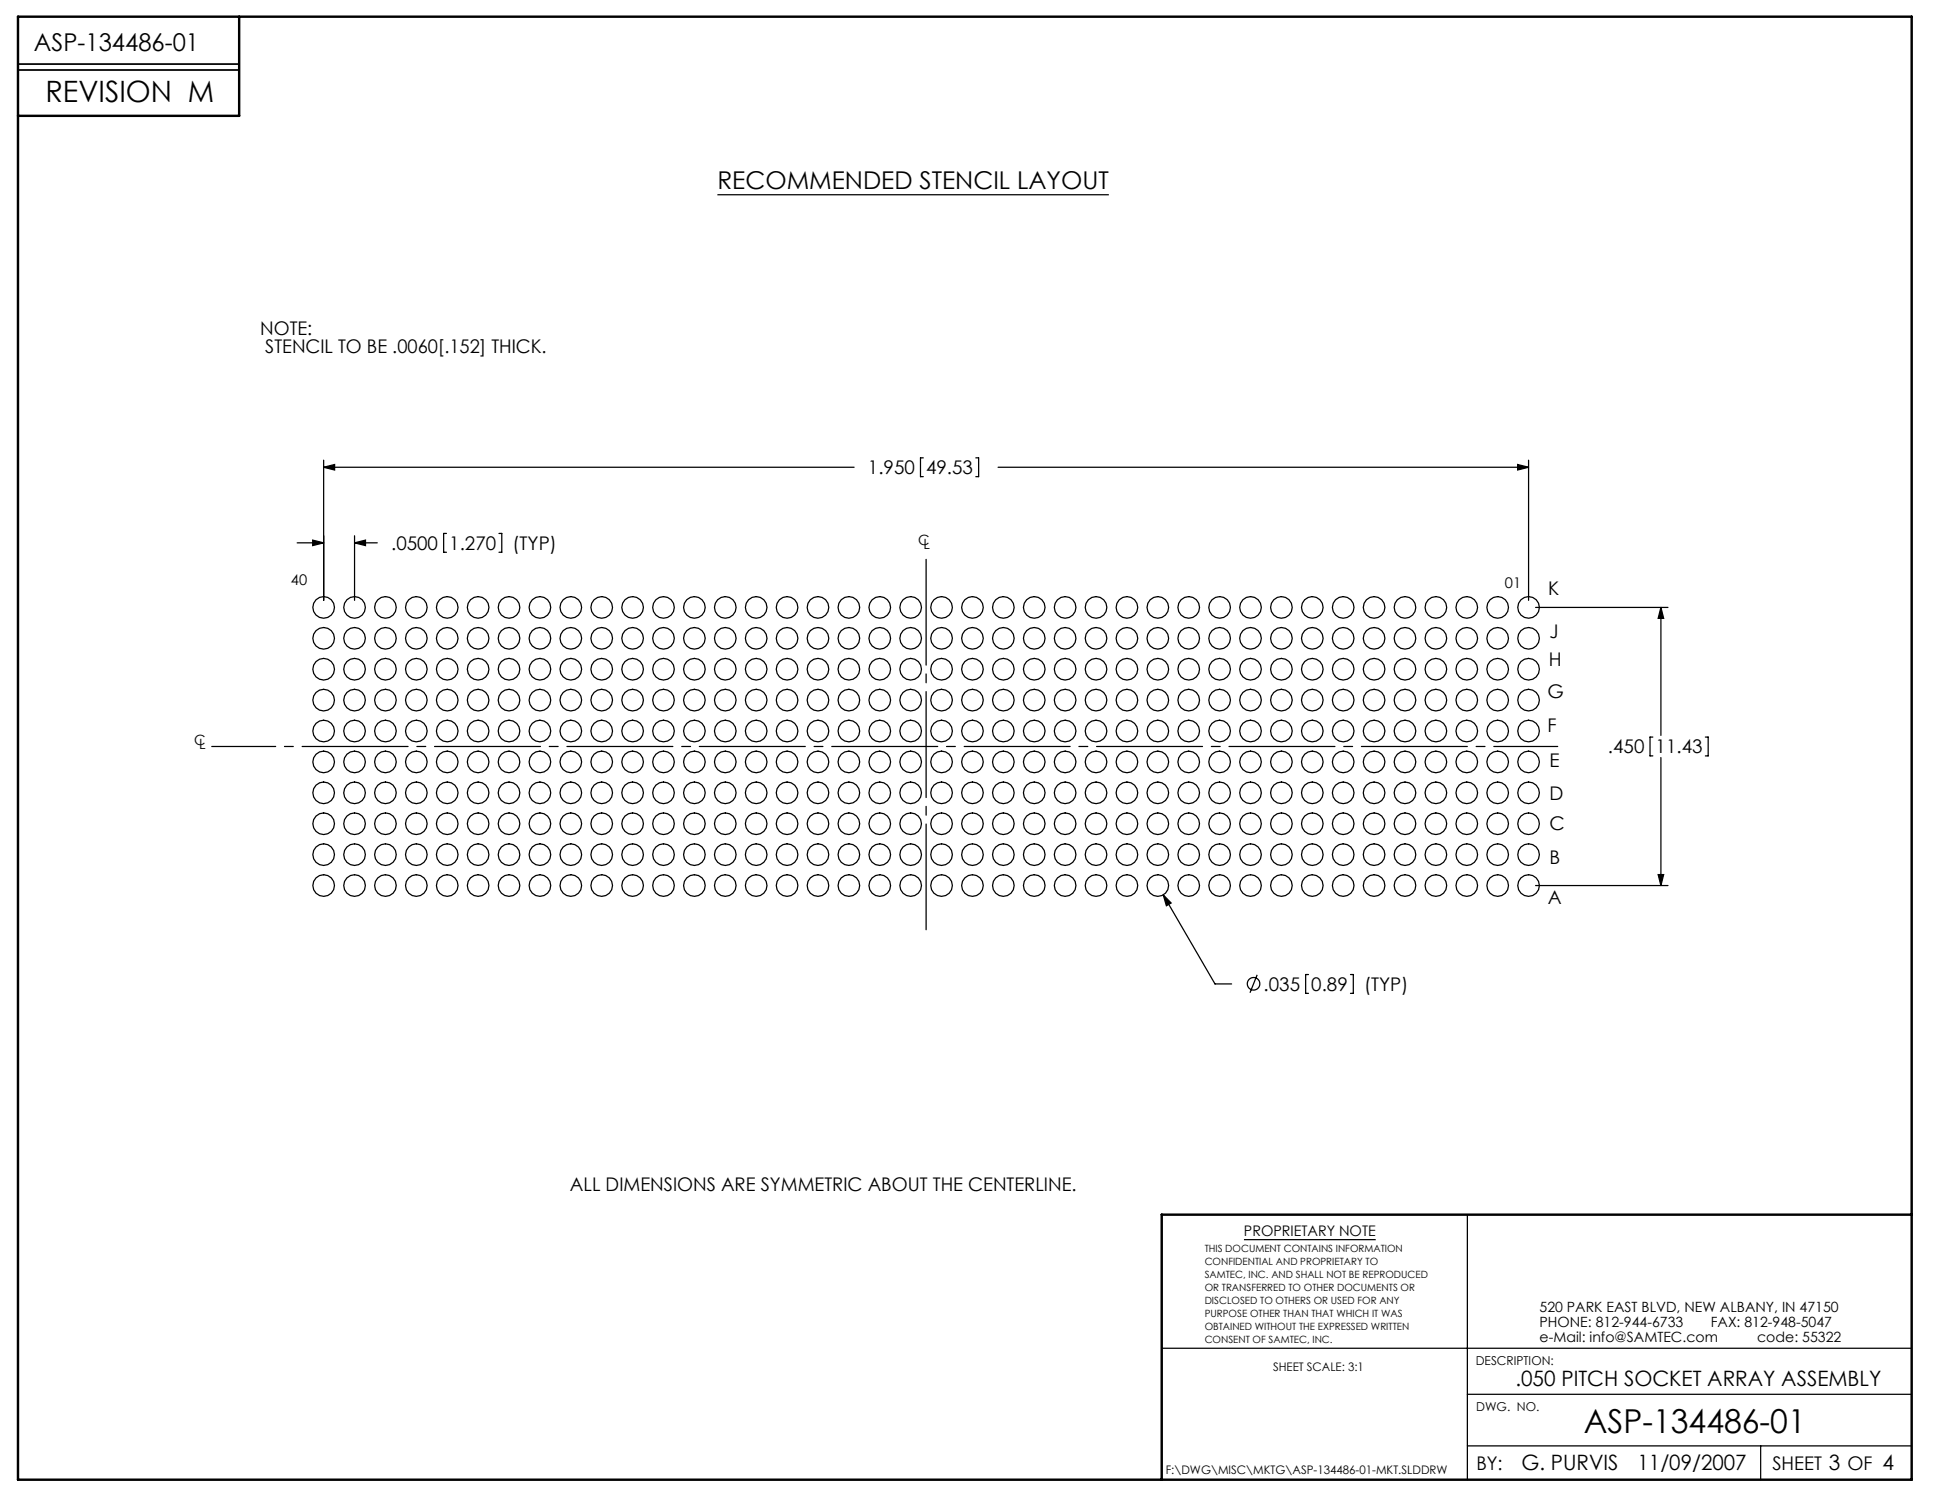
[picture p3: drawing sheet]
<svg xmlns="http://www.w3.org/2000/svg" width="279mm" height="216mm" viewBox="0 0 279 216" stroke-linecap="round" stroke-linejoin="round" font-family="sans-serif">
<g fill="none" stroke="#000" stroke-width=".18">
<path d="M103.2 28h56.3M42.8 78.1h3.8M45 77.7l1.6 .4-1.6 .4zM46.6 66.2v20.2M46.6 67.2h76.3M46.6 67.2l1.5-.4v.8zM51 77.1v9.3M51 78.1h3.3M51 78.1l1.6-.4v.8zM64.2 76.7h-.4v2.7h.4M71.8 76.7h.4v2.7h-.4M132.8 65.9h-.4v2.7h.4"/>
<path d="M140.4 65.9h.4v2.7h-.4M143.6 67.2h76.3M218.3 66.8l1.6 .4-1.6 .4zM219.9 66.2v20.2M220.9 87.4h19.1M239 87.4v18.4M239 87.4l.4 1.5h-.8zM237.8 106h-.4v2.7h.4M239 109v18.4M245.4 106h.4v2.7h-.4M167.4 128.7l7.4 12.8h2.4M167.4 128.7l1.1 1.2-.7 .4z"/>
<path d="M220.9 127.4h19.1M238.6 125.8h.8l-.4 1.6zM180.9 140.2l-1.1 2.6M188.3 140.2h-.5v2.7h.5M194.3 140.2h.4v2.7h-.4M179 178.3h18.9M211.1 174.7v38.1M167.1 193.9h107.9M211.1 208h63.9M211.1 200.6h63.9M253.3 208v4.8"/>
<circle cx="46.6" cy="96.3" r="1.56"/>
<circle cx="46.6" cy="87.4" r="1.56"/>
<circle cx="46.6" cy="91.8" r="1.56"/>
<circle cx="51" cy="96.3" r="1.56"/>
<circle cx="51" cy="91.8" r="1.56"/>
<circle cx="51" cy="87.4" r="1.56"/>
<circle cx="55.5" cy="96.3" r="1.56"/>
<circle cx="55.5" cy="91.8" r="1.56"/>
<circle cx="55.5" cy="87.4" r="1.56"/>
<circle cx="59.9" cy="96.3" r="1.56"/>
<circle cx="59.9" cy="87.4" r="1.56"/>
<circle cx="59.9" cy="91.8" r="1.56"/>
<circle cx="64.3" cy="96.3" r="1.56"/>
<circle cx="64.3" cy="87.4" r="1.56"/>
<circle cx="64.3" cy="91.8" r="1.56"/>
<circle cx="68.8" cy="96.3" r="1.56"/>
<circle cx="68.8" cy="87.4" r="1.56"/>
<circle cx="68.8" cy="91.8" r="1.56"/>
<circle cx="73.2" cy="96.3" r="1.56"/>
<circle cx="73.2" cy="91.8" r="1.56"/>
<circle cx="73.2" cy="87.4" r="1.56"/>
<circle cx="77.7" cy="96.3" r="1.56"/>
<circle cx="77.7" cy="87.4" r="1.56"/>
<circle cx="77.7" cy="91.8" r="1.56"/>
<circle cx="82.1" cy="96.3" r="1.56"/>
<circle cx="82.1" cy="91.8" r="1.56"/>
<circle cx="82.1" cy="87.4" r="1.56"/>
<circle cx="86.6" cy="96.3" r="1.56"/>
<circle cx="86.6" cy="91.8" r="1.56"/>
<circle cx="86.6" cy="87.4" r="1.56"/>
<circle cx="91" cy="96.3" r="1.56"/>
<circle cx="91" cy="91.8" r="1.56"/>
<circle cx="91" cy="87.4" r="1.56"/>
<circle cx="95.5" cy="96.3" r="1.56"/>
<circle cx="95.5" cy="87.4" r="1.56"/>
<circle cx="95.5" cy="91.8" r="1.56"/>
<circle cx="99.9" cy="96.3" r="1.56"/>
<circle cx="99.9" cy="91.8" r="1.56"/>
<circle cx="99.9" cy="87.4" r="1.56"/>
<circle cx="104.3" cy="96.3" r="1.56"/>
<circle cx="104.3" cy="87.4" r="1.56"/>
<circle cx="104.3" cy="91.8" r="1.56"/>
<circle cx="108.8" cy="96.3" r="1.56"/>
<circle cx="108.8" cy="91.8" r="1.56"/>
<circle cx="108.8" cy="87.4" r="1.56"/>
<circle cx="113.2" cy="96.3" r="1.56"/>
<circle cx="113.2" cy="87.4" r="1.56"/>
<circle cx="113.2" cy="91.8" r="1.56"/>
<circle cx="117.7" cy="96.3" r="1.56"/>
<circle cx="117.7" cy="87.4" r="1.56"/>
<circle cx="117.7" cy="91.8" r="1.56"/>
<circle cx="122.1" cy="96.3" r="1.56"/>
<circle cx="122.1" cy="91.8" r="1.56"/>
<circle cx="122.1" cy="87.4" r="1.56"/>
<circle cx="126.6" cy="96.3" r="1.56"/>
<circle cx="126.6" cy="91.8" r="1.56"/>
<circle cx="126.6" cy="87.4" r="1.56"/>
<circle cx="131" cy="96.3" r="1.56"/>
<circle cx="131" cy="87.4" r="1.56"/>
<circle cx="131" cy="91.8" r="1.56"/>
<circle cx="135.5" cy="96.3" r="1.56"/>
<circle cx="135.5" cy="91.8" r="1.56"/>
<circle cx="135.5" cy="87.4" r="1.56"/>
<circle cx="139.9" cy="96.3" r="1.56"/>
<circle cx="139.9" cy="91.8" r="1.56"/>
<circle cx="139.9" cy="87.4" r="1.56"/>
<circle cx="144.4" cy="96.3" r="1.56"/>
<circle cx="144.4" cy="91.8" r="1.56"/>
<circle cx="144.4" cy="87.4" r="1.56"/>
<circle cx="148.8" cy="96.3" r="1.56"/>
<circle cx="148.8" cy="87.4" r="1.56"/>
<circle cx="148.8" cy="91.8" r="1.56"/>
<circle cx="153.2" cy="96.3" r="1.56"/>
<circle cx="153.2" cy="91.8" r="1.56"/>
<circle cx="153.2" cy="87.4" r="1.56"/>
<circle cx="157.7" cy="96.3" r="1.56"/>
<circle cx="157.7" cy="91.8" r="1.56"/>
<circle cx="157.7" cy="87.4" r="1.56"/>
<circle cx="162.1" cy="96.3" r="1.56"/>
<circle cx="162.1" cy="91.8" r="1.56"/>
<circle cx="162.1" cy="87.4" r="1.56"/>
<circle cx="166.6" cy="96.3" r="1.56"/>
<circle cx="166.6" cy="91.8" r="1.56"/>
<circle cx="166.6" cy="87.4" r="1.56"/>
<circle cx="171" cy="96.3" r="1.56"/>
<circle cx="171" cy="91.8" r="1.56"/>
<circle cx="171" cy="87.4" r="1.56"/>
<circle cx="175.5" cy="96.3" r="1.56"/>
<circle cx="175.5" cy="91.8" r="1.56"/>
<circle cx="175.5" cy="87.4" r="1.56"/>
<circle cx="179.9" cy="96.3" r="1.56"/>
<circle cx="179.9" cy="91.8" r="1.56"/>
<circle cx="179.9" cy="87.4" r="1.56"/>
<circle cx="184.4" cy="96.3" r="1.56"/>
<circle cx="184.4" cy="91.8" r="1.56"/>
<circle cx="184.4" cy="87.4" r="1.56"/>
<circle cx="188.8" cy="96.3" r="1.56"/>
<circle cx="188.8" cy="87.4" r="1.56"/>
<circle cx="188.8" cy="91.8" r="1.56"/>
<circle cx="193.2" cy="96.3" r="1.56"/>
<circle cx="193.2" cy="91.8" r="1.56"/>
<circle cx="193.2" cy="87.4" r="1.56"/>
<circle cx="197.7" cy="96.3" r="1.56"/>
<circle cx="197.7" cy="87.4" r="1.56"/>
<circle cx="197.7" cy="91.8" r="1.56"/>
<circle cx="202.1" cy="96.3" r="1.56"/>
<circle cx="202.1" cy="91.8" r="1.56"/>
<circle cx="202.1" cy="87.4" r="1.56"/>
<circle cx="206.6" cy="96.3" r="1.56"/>
<circle cx="206.6" cy="91.8" r="1.56"/>
<circle cx="206.6" cy="87.4" r="1.56"/>
<circle cx="211" cy="96.3" r="1.56"/>
<circle cx="211" cy="87.4" r="1.56"/>
<circle cx="211" cy="91.8" r="1.56"/>
<circle cx="215.5" cy="96.3" r="1.56"/>
<circle cx="215.5" cy="91.8" r="1.56"/>
<circle cx="215.5" cy="87.4" r="1.56"/>
<circle cx="219.9" cy="96.3" r="1.56"/>
<circle cx="219.9" cy="91.8" r="1.56"/>
<circle cx="219.9" cy="87.4" r="1.56"/>
<circle cx="46.6" cy="105.1" r="1.56"/>
<circle cx="46.6" cy="114" r="1.56"/>
<circle cx="46.6" cy="109.6" r="1.56"/>
<circle cx="46.6" cy="118.5" r="1.56"/>
<circle cx="46.6" cy="100.7" r="1.56"/>
<circle cx="51" cy="105.1" r="1.56"/>
<circle cx="51" cy="114" r="1.56"/>
<circle cx="51" cy="109.6" r="1.56"/>
<circle cx="51" cy="100.7" r="1.56"/>
<circle cx="51" cy="118.5" r="1.56"/>
<circle cx="55.5" cy="105.1" r="1.56"/>
<circle cx="55.5" cy="114" r="1.56"/>
<circle cx="55.5" cy="109.6" r="1.56"/>
<circle cx="55.5" cy="100.7" r="1.56"/>
<circle cx="55.5" cy="118.5" r="1.56"/>
<circle cx="59.9" cy="105.1" r="1.56"/>
<circle cx="59.9" cy="114" r="1.56"/>
<circle cx="59.9" cy="109.6" r="1.56"/>
<circle cx="59.9" cy="118.5" r="1.56"/>
<circle cx="59.9" cy="100.7" r="1.56"/>
<circle cx="64.3" cy="105.1" r="1.56"/>
<circle cx="64.3" cy="114" r="1.56"/>
<circle cx="64.3" cy="109.6" r="1.56"/>
<circle cx="64.3" cy="100.7" r="1.56"/>
<circle cx="64.3" cy="118.5" r="1.56"/>
<circle cx="68.8" cy="105.1" r="1.56"/>
<circle cx="68.8" cy="114" r="1.56"/>
<circle cx="68.8" cy="109.6" r="1.56"/>
<circle cx="68.8" cy="118.5" r="1.56"/>
<circle cx="68.8" cy="100.7" r="1.56"/>
<circle cx="73.2" cy="105.1" r="1.56"/>
<circle cx="73.2" cy="114" r="1.56"/>
<circle cx="73.2" cy="109.6" r="1.56"/>
<circle cx="73.2" cy="118.5" r="1.56"/>
<circle cx="73.2" cy="100.7" r="1.56"/>
<circle cx="77.7" cy="105.1" r="1.56"/>
<circle cx="77.7" cy="114" r="1.56"/>
<circle cx="77.7" cy="109.6" r="1.56"/>
<circle cx="77.7" cy="118.5" r="1.56"/>
<circle cx="77.7" cy="100.7" r="1.56"/>
<circle cx="82.1" cy="105.1" r="1.56"/>
<circle cx="82.1" cy="114" r="1.56"/>
<circle cx="82.1" cy="109.6" r="1.56"/>
<circle cx="82.1" cy="100.7" r="1.56"/>
<circle cx="82.1" cy="118.5" r="1.56"/>
<circle cx="86.6" cy="105.1" r="1.56"/>
<circle cx="86.6" cy="114" r="1.56"/>
<circle cx="86.6" cy="109.6" r="1.56"/>
<circle cx="86.6" cy="118.5" r="1.56"/>
<circle cx="86.6" cy="100.7" r="1.56"/>
<circle cx="91" cy="105.1" r="1.56"/>
<circle cx="91" cy="114" r="1.56"/>
<circle cx="91" cy="109.6" r="1.56"/>
<circle cx="91" cy="118.5" r="1.56"/>
<circle cx="91" cy="100.7" r="1.56"/>
<circle cx="95.5" cy="105.1" r="1.56"/>
<circle cx="95.5" cy="114" r="1.56"/>
<circle cx="95.5" cy="109.6" r="1.56"/>
<circle cx="95.5" cy="118.5" r="1.56"/>
<circle cx="95.5" cy="100.7" r="1.56"/>
<circle cx="99.9" cy="105.1" r="1.56"/>
<circle cx="99.9" cy="114" r="1.56"/>
<circle cx="99.9" cy="109.6" r="1.56"/>
<circle cx="99.9" cy="100.7" r="1.56"/>
<circle cx="99.9" cy="118.5" r="1.56"/>
<circle cx="104.3" cy="105.1" r="1.56"/>
<circle cx="104.3" cy="114" r="1.56"/>
<circle cx="104.3" cy="109.6" r="1.56"/>
<circle cx="104.3" cy="118.5" r="1.56"/>
<circle cx="104.3" cy="100.7" r="1.56"/>
<circle cx="108.8" cy="105.1" r="1.56"/>
<circle cx="108.8" cy="114" r="1.56"/>
<circle cx="108.8" cy="109.6" r="1.56"/>
<circle cx="108.8" cy="118.5" r="1.56"/>
<circle cx="108.8" cy="100.7" r="1.56"/>
<circle cx="113.2" cy="105.1" r="1.56"/>
<circle cx="113.2" cy="114" r="1.56"/>
<circle cx="113.2" cy="109.6" r="1.56"/>
<circle cx="113.2" cy="100.7" r="1.56"/>
<circle cx="113.2" cy="118.5" r="1.56"/>
<circle cx="117.7" cy="105.1" r="1.56"/>
<circle cx="117.7" cy="114" r="1.56"/>
<circle cx="117.7" cy="109.6" r="1.56"/>
<circle cx="117.7" cy="118.5" r="1.56"/>
<circle cx="117.7" cy="100.7" r="1.56"/>
<circle cx="122.1" cy="105.1" r="1.56"/>
<circle cx="122.1" cy="114" r="1.56"/>
<circle cx="122.1" cy="109.6" r="1.56"/>
<circle cx="122.1" cy="100.7" r="1.56"/>
<circle cx="122.1" cy="118.5" r="1.56"/>
<circle cx="126.6" cy="105.1" r="1.56"/>
<circle cx="126.6" cy="114" r="1.56"/>
<circle cx="126.6" cy="109.6" r="1.56"/>
<circle cx="126.6" cy="100.7" r="1.56"/>
<circle cx="126.6" cy="118.5" r="1.56"/>
<circle cx="131" cy="105.1" r="1.56"/>
<circle cx="131" cy="114" r="1.56"/>
<circle cx="131" cy="109.6" r="1.56"/>
<circle cx="131" cy="118.5" r="1.56"/>
<circle cx="131" cy="100.7" r="1.56"/>
<circle cx="135.5" cy="105.1" r="1.56"/>
<circle cx="135.5" cy="114" r="1.56"/>
<circle cx="135.5" cy="109.6" r="1.56"/>
<circle cx="135.5" cy="100.7" r="1.56"/>
<circle cx="135.5" cy="118.5" r="1.56"/>
<circle cx="139.9" cy="105.1" r="1.56"/>
<circle cx="139.9" cy="114" r="1.56"/>
<circle cx="139.9" cy="109.6" r="1.56"/>
<circle cx="139.9" cy="100.7" r="1.56"/>
<circle cx="139.9" cy="118.5" r="1.56"/>
<circle cx="144.4" cy="105.1" r="1.56"/>
<circle cx="144.4" cy="114" r="1.56"/>
<circle cx="144.4" cy="109.6" r="1.56"/>
<circle cx="144.4" cy="118.5" r="1.56"/>
<circle cx="144.4" cy="100.7" r="1.56"/>
<circle cx="148.8" cy="105.1" r="1.56"/>
<circle cx="148.8" cy="114" r="1.56"/>
<circle cx="148.8" cy="109.6" r="1.56"/>
<circle cx="148.8" cy="118.5" r="1.56"/>
<circle cx="148.8" cy="100.7" r="1.56"/>
<circle cx="153.2" cy="105.1" r="1.56"/>
<circle cx="153.2" cy="114" r="1.56"/>
<circle cx="153.2" cy="109.6" r="1.56"/>
<circle cx="153.2" cy="118.5" r="1.56"/>
<circle cx="153.2" cy="100.7" r="1.56"/>
<circle cx="157.7" cy="105.1" r="1.56"/>
<circle cx="157.7" cy="114" r="1.56"/>
<circle cx="157.7" cy="109.6" r="1.56"/>
<circle cx="157.7" cy="118.5" r="1.56"/>
<circle cx="157.7" cy="100.7" r="1.56"/>
<circle cx="162.1" cy="105.1" r="1.56"/>
<circle cx="162.1" cy="114" r="1.56"/>
<circle cx="162.1" cy="109.6" r="1.56"/>
<circle cx="162.1" cy="118.5" r="1.56"/>
<circle cx="162.1" cy="100.7" r="1.56"/>
<circle cx="166.6" cy="105.1" r="1.56"/>
<circle cx="166.6" cy="114" r="1.56"/>
<circle cx="166.6" cy="109.6" r="1.56"/>
<circle cx="166.6" cy="100.7" r="1.56"/>
<circle cx="166.6" cy="118.5" r="1.56"/>
<circle cx="171" cy="105.1" r="1.56"/>
<circle cx="171" cy="114" r="1.56"/>
<circle cx="171" cy="109.6" r="1.56"/>
<circle cx="171" cy="100.7" r="1.56"/>
<circle cx="171" cy="118.5" r="1.56"/>
<circle cx="175.5" cy="105.1" r="1.56"/>
<circle cx="175.5" cy="114" r="1.56"/>
<circle cx="175.5" cy="109.6" r="1.56"/>
<circle cx="175.5" cy="100.7" r="1.56"/>
<circle cx="175.5" cy="118.5" r="1.56"/>
<circle cx="179.9" cy="105.1" r="1.56"/>
<circle cx="179.9" cy="114" r="1.56"/>
<circle cx="179.9" cy="109.6" r="1.56"/>
<circle cx="179.9" cy="100.7" r="1.56"/>
<circle cx="179.9" cy="118.5" r="1.56"/>
<circle cx="184.4" cy="105.1" r="1.56"/>
<circle cx="184.4" cy="114" r="1.56"/>
<circle cx="184.4" cy="109.6" r="1.56"/>
<circle cx="184.4" cy="100.7" r="1.56"/>
<circle cx="184.4" cy="118.5" r="1.56"/>
<circle cx="188.8" cy="105.1" r="1.56"/>
<circle cx="188.8" cy="114" r="1.56"/>
<circle cx="188.8" cy="109.6" r="1.56"/>
<circle cx="188.8" cy="100.7" r="1.56"/>
<circle cx="188.8" cy="118.5" r="1.56"/>
<circle cx="193.2" cy="105.1" r="1.56"/>
<circle cx="193.2" cy="114" r="1.56"/>
<circle cx="193.2" cy="109.6" r="1.56"/>
<circle cx="193.2" cy="100.7" r="1.56"/>
<circle cx="193.2" cy="118.5" r="1.56"/>
<circle cx="197.7" cy="105.1" r="1.56"/>
<circle cx="197.7" cy="114" r="1.56"/>
<circle cx="197.7" cy="109.6" r="1.56"/>
<circle cx="197.7" cy="100.7" r="1.56"/>
<circle cx="197.7" cy="118.5" r="1.56"/>
<circle cx="202.1" cy="105.1" r="1.56"/>
<circle cx="202.1" cy="114" r="1.56"/>
<circle cx="202.1" cy="109.6" r="1.56"/>
<circle cx="202.1" cy="118.5" r="1.56"/>
<circle cx="202.1" cy="100.7" r="1.56"/>
<circle cx="206.6" cy="105.1" r="1.56"/>
<circle cx="206.6" cy="114" r="1.56"/>
<circle cx="206.6" cy="109.6" r="1.56"/>
<circle cx="206.6" cy="100.7" r="1.56"/>
<circle cx="206.6" cy="118.5" r="1.56"/>
<circle cx="211" cy="105.1" r="1.56"/>
<circle cx="211" cy="114" r="1.56"/>
<circle cx="211" cy="109.6" r="1.56"/>
<circle cx="211" cy="100.7" r="1.56"/>
<circle cx="211" cy="118.5" r="1.56"/>
<circle cx="215.5" cy="105.1" r="1.56"/>
<circle cx="215.5" cy="114" r="1.56"/>
<circle cx="215.5" cy="109.6" r="1.56"/>
<circle cx="215.5" cy="118.5" r="1.56"/>
<circle cx="215.5" cy="100.7" r="1.56"/>
<circle cx="219.9" cy="105.1" r="1.56"/>
<circle cx="219.9" cy="114" r="1.56"/>
<circle cx="219.9" cy="109.6" r="1.56"/>
<circle cx="219.9" cy="100.7" r="1.56"/>
<circle cx="219.9" cy="118.5" r="1.56"/>
<circle cx="46.6" cy="127.4" r="1.56"/>
<circle cx="46.6" cy="122.9" r="1.56"/>
<circle cx="51" cy="122.9" r="1.56"/>
<circle cx="51" cy="127.4" r="1.56"/>
<circle cx="55.5" cy="122.9" r="1.56"/>
<circle cx="55.5" cy="127.4" r="1.56"/>
<circle cx="59.9" cy="122.9" r="1.56"/>
<circle cx="59.9" cy="127.4" r="1.56"/>
<circle cx="64.3" cy="122.9" r="1.56"/>
<circle cx="64.3" cy="127.4" r="1.56"/>
<circle cx="68.8" cy="122.9" r="1.56"/>
<circle cx="68.8" cy="127.4" r="1.56"/>
<circle cx="73.2" cy="127.4" r="1.56"/>
<circle cx="73.2" cy="122.9" r="1.56"/>
<circle cx="77.7" cy="122.9" r="1.56"/>
<circle cx="77.7" cy="127.4" r="1.56"/>
<circle cx="82.1" cy="127.4" r="1.56"/>
<circle cx="82.1" cy="122.9" r="1.56"/>
<circle cx="86.6" cy="122.9" r="1.56"/>
<circle cx="86.6" cy="127.4" r="1.56"/>
<circle cx="91" cy="122.9" r="1.56"/>
<circle cx="91" cy="127.4" r="1.56"/>
<circle cx="95.5" cy="127.4" r="1.56"/>
<circle cx="95.5" cy="122.9" r="1.56"/>
<circle cx="99.9" cy="122.9" r="1.56"/>
<circle cx="99.9" cy="127.4" r="1.56"/>
<circle cx="104.3" cy="122.9" r="1.56"/>
<circle cx="104.3" cy="127.4" r="1.56"/>
<circle cx="108.8" cy="122.9" r="1.56"/>
<circle cx="108.8" cy="127.4" r="1.56"/>
<circle cx="113.2" cy="122.9" r="1.56"/>
<circle cx="113.2" cy="127.4" r="1.56"/>
<circle cx="117.7" cy="127.4" r="1.56"/>
<circle cx="117.7" cy="122.9" r="1.56"/>
<circle cx="122.1" cy="122.9" r="1.56"/>
<circle cx="122.1" cy="127.4" r="1.56"/>
<circle cx="126.6" cy="127.4" r="1.56"/>
<circle cx="126.6" cy="122.9" r="1.56"/>
<circle cx="131" cy="122.9" r="1.56"/>
<circle cx="131" cy="127.4" r="1.56"/>
<circle cx="135.5" cy="127.4" r="1.56"/>
<circle cx="135.5" cy="122.9" r="1.56"/>
<circle cx="139.9" cy="122.9" r="1.56"/>
<circle cx="139.9" cy="127.4" r="1.56"/>
<circle cx="144.4" cy="122.9" r="1.56"/>
<circle cx="144.4" cy="127.4" r="1.56"/>
<circle cx="148.8" cy="127.4" r="1.56"/>
<circle cx="148.8" cy="122.9" r="1.56"/>
<circle cx="153.2" cy="122.9" r="1.56"/>
<circle cx="153.2" cy="127.4" r="1.56"/>
<circle cx="157.7" cy="122.9" r="1.56"/>
<circle cx="157.7" cy="127.4" r="1.56"/>
<circle cx="162.1" cy="122.9" r="1.56"/>
<circle cx="162.1" cy="127.4" r="1.56"/>
<circle cx="166.6" cy="127.4" r="1.56"/>
<circle cx="166.6" cy="122.9" r="1.56"/>
<circle cx="171" cy="122.9" r="1.56"/>
<circle cx="171" cy="127.4" r="1.56"/>
<circle cx="175.5" cy="122.9" r="1.56"/>
<circle cx="175.5" cy="127.4" r="1.56"/>
<circle cx="179.9" cy="122.9" r="1.56"/>
<circle cx="179.9" cy="127.4" r="1.56"/>
<circle cx="184.4" cy="122.9" r="1.56"/>
<circle cx="184.4" cy="127.4" r="1.56"/>
<circle cx="188.8" cy="122.9" r="1.56"/>
<circle cx="188.8" cy="127.4" r="1.56"/>
<circle cx="193.2" cy="122.9" r="1.56"/>
<circle cx="193.2" cy="127.4" r="1.56"/>
<circle cx="197.7" cy="127.4" r="1.56"/>
<circle cx="197.7" cy="122.9" r="1.56"/>
<circle cx="202.1" cy="122.9" r="1.56"/>
<circle cx="202.1" cy="127.4" r="1.56"/>
<circle cx="206.6" cy="122.9" r="1.56"/>
<circle cx="206.6" cy="127.4" r="1.56"/>
<circle cx="211" cy="122.9" r="1.56"/>
<circle cx="211" cy="127.4" r="1.56"/>
<circle cx="215.5" cy="122.9" r="1.56"/>
<circle cx="215.5" cy="127.4" r="1.56"/>
<circle cx="219.9" cy="127.4" r="1.56"/>
<circle cx="219.9" cy="122.9" r="1.56"/>
<circle cx="180.4" cy="141.5" r=".9"/>
</g>
<path d="M2.6 9.2h31.8M2.6 10.1h31.8" fill="none" stroke="#000" stroke-width=".25"/>
<path d="M2.6 2.4h272.4v210.4h-272.4zM34.4 2.4v14.3h-31.8M275 174.7h-107.9v38.1" fill="none" stroke="#000" stroke-width=".35"/>
<path d="M133.2 133.7v-53.2" fill="none" stroke="#000" stroke-width=".18" stroke-dasharray="15.2 1.3 1.3 1.3"/>
<path d="M224.1 107.4h-193.6" fill="none" stroke="#000" stroke-width=".18" stroke-dasharray="15.2 1.3 1.3 1.3" stroke-dashoffset="6.1"/>
<path d="M45 77.7l1.6 .4-1.6 .4zM51 78.1l1.6-.4v.8zM46.6 67.2l1.5-.4v.8zM218.3 66.8l1.6 .4-1.6 .4zM239 87.4l.4 1.5h-.8zM238.6 125.8h.8l-.4 1.6zM167.4 128.7l.4 1.6 .7-.4z" fill="#000"/>
<text font-size="4.7" x="227.9" y="206.1">ASP-134486-01</text>
<text font-size="4.2" x="6.6" y="14.7">REVISION M</text>
<g font-size="3.5">
<text x="4.9" y="7.4">ASP-134486-01</text>
<text x="103.2" y="27.2">RECOMMENDED STENCIL LAYOUT</text>
</g>
<g font-size="3">
<text x="218" y="199.3">.050 PITCH SOCKET ARRAY ASSEMBLY</text>
<text x="218.9" y="211.4">G. PURVIS</text>
<text x="235.6" y="211.4">11/09/2007</text>
</g>
<g font-size="2.7">
<text x="37.4" y="48.1">NOTE:</text>
<text x="38.2" y="50.8">STENCIL TO BE .0060[.152] THICK.</text>
<text x="124.9" y="68.2">1.950</text>
<text x="133.2" y="68.2">49.53</text>
<text x="56.3" y="79.1">.0500</text>
<text x="64.6" y="79.1">1.270</text>
<text x="73.8" y="79.1">(TYP)</text>
<text x="222.7" y="85.6">K</text>
<text x="222.8" y="95.8">H</text>
<text x="222.9" y="91.7">J</text>
<text x="222.6" y="100.4">G</text>
<text x="222.6" y="105.3">F</text>
<text x="222.9" y="110.3">E</text>
<text x="231.3" y="108.4">.450</text>
<text x="238.2" y="108.4">11.43</text>
<text x="222.9" y="115">D</text>
<text x="222.9" y="119.4">C</text>
<text x="222.9" y="124.2">B</text>
<text x="222.7" y="130">A</text>
<text x="181.8" y="142.5">.035</text>
<text x="188.7" y="142.5">0.89</text>
<text x="196.3" y="142.5">(TYP)</text>
<text x="82" y="171.4">ALL DIMENSIONS ARE SYMMETRIC ABOUT THE CENTERLINE.</text>
<text x="212.4" y="211.5">BY:</text>
<text x="255" y="211.4">SHEET 3 OF 4</text>
</g>
<g font-size="2.1">
<text x="41.8" y="84.1">40</text>
<text x="216.5" y="84.6">01</text>
<text x="179" y="177.9">PROPRIETARY NOTE</text>
</g>
<g font-size="2">
<text x="132.1" y="78.4">C</text>
<text x="132.8" y="79">L</text>
<text x="27.9" y="107.1">C</text>
<text x="28.7" y="107.7">L</text>
<text x="221.5" y="188.7">520 PARK EAST BLVD, NEW ALBANY, IN 47150</text>
<text x="221.5" y="190.8">PHONE: 812-944-6733</text>
<text x="246.1" y="190.8">FAX: 812-948-5047</text>
<text x="221.5" y="193">e-Mail: info@SAMTEC.com</text>
<text x="252.8" y="193">code: 55322</text>
</g>
<g font-size="1.8">
<text x="212.3" y="196.4">DESCRIPTION:</text>
<text x="212.4" y="202.9">DWG. NO.</text>
</g>
<g font-size="1.7">
<text x="183.2" y="197.2">SHEET SCALE: 3:1</text>
<text x="167.7" y="212">F:\DWG\MISC\MKTG\ASP-134486-01-MKT.SLDDRW</text>
</g>
<g font-size="1.4">
<text x="173.3" y="180.1">THIS DOCUMENT CONTAINS INFORMATION</text>
<text x="173.3" y="182">CONFIDENTIAL AND PROPRIETARY TO</text>
<text x="173.3" y="183.9">SAMTEC, INC. AND SHALL NOT BE REPRODUCED</text>
<text x="173.3" y="185.7">OR TRANSFERRED TO OTHER DOCUMENTS OR</text>
<text x="173.3" y="187.6">DISCLOSED TO OTHERS OR USED FOR ANY</text>
<text x="173.3" y="189.5">PURPOSE OTHER THAN THAT WHICH IT WAS</text>
<text x="173.3" y="191.3">OBTAINED WITHOUT THE EXPRESSED WRITTEN</text>
<text x="173.3" y="193.2">CONSENT OF SAMTEC, INC.</text>
</g>
</svg>
